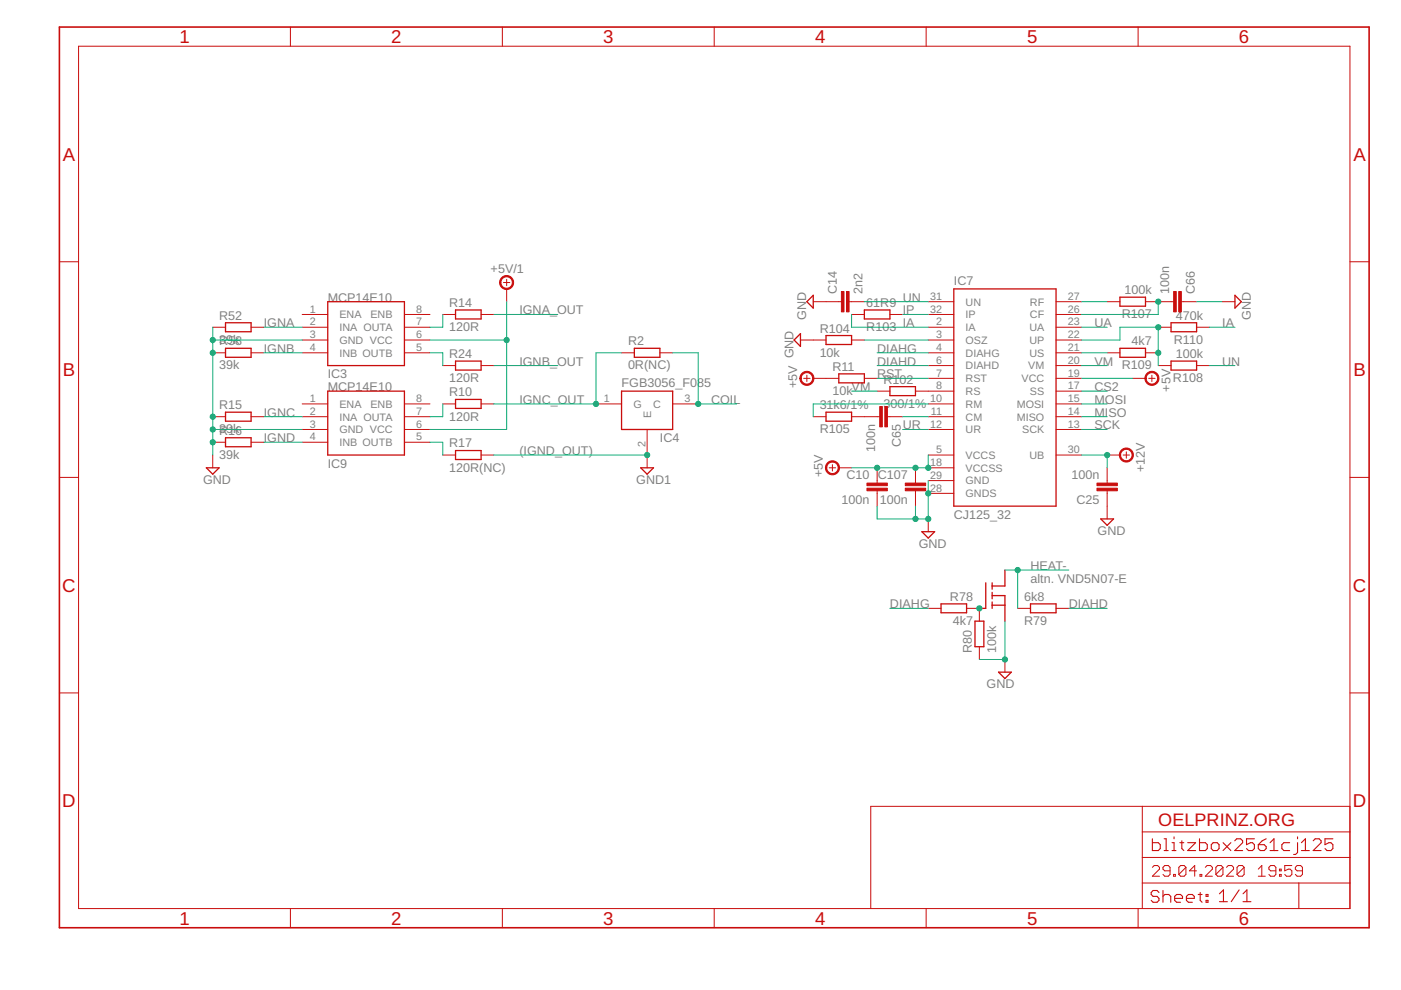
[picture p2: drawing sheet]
<svg xmlns="http://www.w3.org/2000/svg" width="297mm" height="210mm" viewBox="0 0 297 210" stroke-linecap="round" stroke-linejoin="round" font-family="sans-serif">
<g fill="none" stroke="#c90d0c" stroke-width=".21">
<path d="M16.7 9.8h269.5v182.8h-269.5zM61.6 5.7v4.1M106.5 5.7v4.1M151.4 5.7v4.1M196.4 5.7v4.1M241.3 5.7v4.1M12.6 55.5h4.1M106.7 59.9h1.4M107.4 59.2v1.4M286.2 55.5h4.1M45.1 69.4h2.7M45.1 74.8h2.7"/>
<path d="M53.2 69.4h2.7M53.2 74.8h2.7M64.1 69.4h5.4M64.1 74.8h5.4M64.1 66.7h5.4M64.1 72.1h5.4M85.7 69.4h5.5M85.7 74.8h5.5M85.7 66.7h5.5M85.7 72.1h5.5M93.9 77.5h2.7M93.9 66.7h2.7"/>
<path d="M102 77.5h2.7M102 66.7h2.7M107.4 61.3v2.7M131.8 74.8h2.7M139.9 74.8h2.7M169.7 72.1h5.4M171.1 79.5v1.4M172.4 64h6M180 64h3.3M180.6 66.7h2.7M180.6 72.1h2.7M188.7 66.7h2.7"/>
<path d="M196.8 77.5h5.4M196.8 69.4h5.4M196.8 74.8h5.4M196.8 66.7h5.4M196.8 72.1h5.4M196.8 64h5.4M223.9 77.5h5.4M223.9 69.4h5.4M223.9 74.8h5.4M223.9 66.7h5.4M223.9 72.1h5.4M223.9 64h5.4"/>
<path d="M234.7 74.8h2.7M234.7 64h2.7M242.9 74.8h2.7M242.9 64h5.9M244.2 79.5v1.4M245.6 77.5h2.7M245.6 69.4h2.7M250.5 64h3.2M253.7 77.5h2.7M253.7 69.4h2.7M259.1 64h2.7M45.1 88.3h2.7"/>
<path d="M45.1 93.8h2.7M45.1 96.5v2.7M53.2 88.3h2.7M53.2 93.8h2.7M64.1 85.6h5.4M64.1 88.3h5.4M64.1 91.1h5.4M64.1 93.8h5.4M85.7 85.6h5.5M85.7 88.3h5.5M85.7 91.1h5.5M85.7 93.8h5.5"/>
<path d="M93.9 85.6h2.7M93.9 96.5h2.7M102 85.6h2.7M102 96.5h2.7M126.4 85.6h5.4M137.2 91.1v8.1M142.6 85.6h5.4M170.4 80.2h1.3M172.4 80.2h5.4M172.4 88.3h2.7M175.8 99.2h1.4M176.5 98.5v1.4"/>
<path d="M177.8 99.2h2.8M180.6 88.3h5.9M183.3 80.2h2.7M186 99.2v3.2M186 82.9h2.7M188.2 88.3h3.2M194.1 99.2v3.2M194.1 82.9h8.1M196.8 85.6h5.4M196.8 80.2h5.4M196.8 88.3h5.4M196.8 96.5h5.4"/>
<path d="M196.8 91.1h5.4M196.8 99.2h5.4M223.9 85.6h5.4M223.9 80.2h5.4M223.9 82.9h5.4M223.9 88.3h5.4M223.9 96.5h5.4M223.9 91.1h5.4M234.7 99.2v3.2M234.7 96.5h2.7M238.1 96.5h1.4M238.8 95.8v1.4"/>
<path d="M240.2 80.2h2.7M243.5 80.2h1.4M12.6 101.2h4.1M186 104.1v3.2M194.1 104.1v3.2M196.8 101.9h5.4M196.8 104.6h5.4M196.8 110v2.7M234.7 104.1v5.9M286.2 101.2h4.1M196.8 129h2.7M204.9 129h2.7v2.7"/>
<path d="M207.6 137.1v2.7M213.1 139.8v2.7M215.8 129h2.7M223.9 129h2.7M12.6 146.9h4.1M286.2 146.9h4.1M242.2 171v21.6M242.2 176.4h44M286.2 171h-101.6v21.6M61.6 192.6v4.1M106.5 192.6v4.1M151.4 192.6v4.1"/>
<path d="M196.4 192.6v4.1M241.3 192.6v4.1M242.2 187.2h44M242.2 181.8h44M244.3 183.9l.4-.4h.7l.4 .4v.4l-1.5 1.5h1.5M248.1 184.6h-1.1l-.4-.3v-.4l.4-.4h.7l.4 .4v1.5l-.4 .4h-.7l-.4-.4M248.8 185.4h.4v.4h-.4zM251.4 183.9v1.5l-.3 .4h-.8l-.4-.4M251.4 183.9l-.3-.4h-.8l-.4 .4v1.5M251.4 183.9l-1.5 1.5M253.7 184.6h-1.5l1.1-1.1v2.3M254.4 185.4h.4v.4h-.4z"/>
<path d="M255.5 183.9l.4-.4h.8l.3 .4v.4l-1.5 1.5h1.5M259.3 183.9v1.5l-.4 .4h-.7l-.4-.4M259.3 183.9l-.4-.4h-.7l-.4 .4v1.5M259.3 183.9l-1.5 1.5M260 183.9l.4-.4h.8l.3 .4v.4l-1.5 1.5h1.5M263.8 183.9v1.5l-.4 .4h-.7l-.4-.4M263.8 183.9l-.4-.4h-.7l-.4 .4v1.5M263.8 183.9l-1.5 1.5M266.8 185.8h1.5M266.8 184.3l.7-.8v2.3M270.5 184.6h-1.1l-.4-.3v-.4l.4-.4h.8l.3 .4v1.5l-.3 .4h-.8l-.4-.4M271.3 185.4h.3v.4h-.3z"/>
<path d="M271.3 184.3h.3v.3h-.3zM273.9 183.5h-1.5v1.1l.7-.3h.4l.4 .3v.8l-.4 .4h-.7l-.4-.4M275.4 187.2v5.4M276.1 184.6h-1.1l-.4-.3v-.4l.4-.4h.8l.3 .4v1.5l-.3 .4h-.8l-.4-.4"/>
</g>
<g fill="none" stroke="#c90d0c" stroke-width=".28">
<path d="M47.8 68.4h5.4v1.9h-5.4zM47.8 73.9h5.4v1.9h-5.4zM69.5 64h16.2v13.5h-16.2zM96.6 76.6h5.4v1.9h-5.4zM96.6 65.7h5.4v1.9h-5.4zM134.5 73.9h5.4v1.9h-5.4zM169.7 70.7v2.7l-1.3-1.3zM172.4 62.6v2.7l-1.3-1.3zM175.1 71.1h5.5v1.9h-5.5zM177.8 79.3h5.5v1.9h-5.5zM183.3 65.7h5.4v1.9h-5.4zM202.2 61.3h21.7v46h-21.7z"/>
<path d="M237.4 73.9h5.5v1.9h-5.5zM237.4 63h5.5v1.9h-5.5zM248.3 76.6h5.4v1.9h-5.4zM248.3 68.4h5.4v1.9h-5.4zM261.8 62.6l1.4 1.4-1.4 1.3zM43.8 99.2h2.7l-1.4 1.3zM47.8 87.4h5.4v1.9h-5.4zM47.8 92.8h5.4v1.9h-5.4zM69.5 82.9h16.2v13.6h-16.2zM96.6 84.7h5.4v1.9h-5.4zM96.6 95.5h5.4v1.9h-5.4zM131.8 82.9h10.8v8.2h-10.8z"/>
<path d="M135.8 99.2h2.8l-1.4 1.3zM175.1 87.4h5.5v1.9h-5.5zM188.7 82h5.4v1.9h-5.4zM195.5 112.7h2.7l-1.4 1.4zM233.4 110h2.7l-1.4 1.4zM199.5 128h5.4v1.9h-5.4zM206.7 131.7h1.9v5.4h-1.9zM209 123.6v5.4h-1.4M210.4 126.3h2.7v5.4M210.4 128.3h2.7M210.4 123.6v1.3M210.4 125.6v1.4"/>
<path d="M210.4 127.6v1.4M213.1 120.9v3.3h-2.7M218.5 128h5.4v1.9h-5.4zM211.7 142.5h2.7l-1.3 1.4z"/>
</g>
<g fill="#c90d0c" stroke="#c90d0c" stroke-width=".21">
<path d="M183.8 103.5h4.3v.6h-4.3z"/>
<path d="M183.8 102.4h4.3v.6h-4.3z"/>
<path d="M232.6 102.4h4.3v.6h-4.3z"/>
<path d="M232.6 103.5h4.3v.6h-4.3z"/>
<path d="M191.9 103.5h4.4v.6h-4.4z"/>
<path d="M191.9 102.4h4.4v.6h-4.4z"/>
<path d="M186.5 86.2h.6v4.3h-.6z"/>
<path d="M187.6 86.2h.6v4.3h-.6z"/>
<path d="M248.8 61.8h.6v4.3h-.6z"/>
<path d="M249.9 61.8h.6v4.3h-.6z"/>
<path d="M179.5 61.8h.5v4.3h-.5z"/>
<path d="M178.4 61.8h.5v4.3h-.5z"/>
</g>
<g fill="#c90d0c" stroke="#c90d0c" stroke-width=".21">
<path d="M243.1 79.2a1.49 1.49 0 0 1 2.4 .2 1.49 1.49 0 0 1-.9 2.3 1.49 1.49 0 0 1-1.9-1.5h.3a1.22 1.22 0 0 1 1.8-1 1.22 1.22 0 0 1 .2 2.1 1.22 1.22 0 0 1-2-.8v-.3h-.3z" fill-rule="evenodd"/>
<path d="M175.4 98.2a1.49 1.49 0 0 1 2.4 .2 1.49 1.49 0 0 1-.9 2.2 1.49 1.49 0 0 1-1.9-1.4h.3a1.21 1.21 0 0 1 1.7-1.1 1.21 1.21 0 0 1 .3 2 1.21 1.21 0 0 1-2-.6v-.3h-.3z" fill-rule="evenodd"/>
<path d="M170 79.2a1.49 1.49 0 0 1 2.3 .2 1.49 1.49 0 0 1-.8 2.3 1.49 1.49 0 0 1-1.9-1.5h.3a1.21 1.21 0 0 1 1.7-1.1 1.21 1.21 0 0 1 .3 2 1.21 1.21 0 0 1-2-.6v-.3h-.3z" fill-rule="evenodd"/>
<path d="M106.3 58.9a1.49 1.49 0 0 1 2.4 .2 1.49 1.49 0 0 1-.9 2.3 1.49 1.49 0 0 1-1.9-1.5h.3a1.21 1.21 0 0 1 1.7-1.1 1.21 1.21 0 0 1 .3 2 1.21 1.21 0 0 1-2-.6v-.3h-.3z" fill-rule="evenodd"/>
<path d="M237.7 95.5a1.49 1.49 0 0 1 2.4 .2 1.49 1.49 0 0 1-.9 2.2 1.49 1.49 0 0 1-1.9-1.4h.3a1.22 1.22 0 0 1 1.8-1 1.22 1.22 0 0 1 .1 2 1.22 1.22 0 0 1-1.9-.7v-.3h-.3z" fill-rule="evenodd"/>
</g>
<g fill="none" stroke="#c90d0c" stroke-width=".23">
<path d="M244.3 177.8v2.5h1.3l.4-.4v-.8l-.4-.4h-1.3M246.8 177.8h.4v2.5M248.5 178.7h.4v1.6M248.9 177.4v.4M250.1 178.7h.9M250.6 178.3v1.6l.4 .4M251.8 178.7h1.7l-1.7 1.6h1.7M254.3 177.8v2.5h1.3l.4-.4v-.8l-.4-.4h-1.3M257.2 178.7h.9l.4 .4v.8l-.4 .4h-.9l-.4-.4v-.8zM259.3 178.7l1.7 1.6M261 178.7l-1.7 1.6M261.8 178.3l.4-.5h.8l.5 .5v.4l-1.7 1.6h1.7"/>
<path d="M266 177.8h-1.7v1.3l.8-.4h.4l.5 .4v.8l-.5 .4h-.8l-.4-.4M266.8 179.1h1.2l.5 .4v.4l-.5 .4h-.8l-.4-.4zM268.5 177.8l-.9 .5-.8 .8M269.3 178.7l.8-.9v2.5M273.4 178.7h-1.2l-.4 .4v.8l.4 .4h1.2M275.1 178.7v2.1l-.4 .4h-.4M275.1 177.4v.4M275.9 178.7l.9-.9v2.5M278.4 178.3l.4-.5h.9l.4 .5v.4l-1.7 1.6h1.7M282.6 177.8h-1.7v1.3l.8-.4h.5l.4 .4v.8l-.4 .4h-.9l-.4-.4M245.7 189.2l-.4-.4h-.8l-.4 .4v.5l.4 .4h.8l.4 .4v.4l-.4 .4h-.8l-.4-.4M246.6 190.1l.4-.4h.8l.4 .4v1.2"/>
<path d="M246.6 188.8v2.5M246.8 180.3h.9M248.5 180.3h.8M249 190.5h1.7v-.4l-.4-.4h-.8l-.5 .4v.8l.5 .4h.8M251.5 190.5h1.7v-.4l-.4-.4h-.8l-.5 .4v.8l.5 .4h.8M254 189.7h.9M254.5 189.2v1.7l.4 .4M255.7 189.7h.4v.4h-.4zM255.7 190.9h.4v.4h-.4zM258.6 189.5l.8-.8v2.5M258.6 191.2h1.6M262.7 188.7l-1.7 2.5"/>
<path d="M263.5 191.2h1.7M263.5 189.5l.9-.8v2.5M269.3 180.3h1.7M275.9 180.3h1.7"/>
</g>
<path d="M12.6 5.7h277.7v191h-277.7z" fill="none" stroke="#c90d0c" stroke-width=".34"/>
<g fill="none" stroke="#0dab76" stroke-width=".21">
<path d="M45.1 69.4v27.1M45.1 72.1h19M55.9 69.4h8.2M55.9 74.8h8.2M91.2 72.1h16.2M91.2 74.8h2.7v2.7M93.9 66.7v2.7h-2.7M104.7 77.5h13.6M104.7 66.7h13.6M107.4 64v27.1h-16.2M131.8 74.8h-5.4v10.8h-21.7M142.6 74.8h5.4v10.8h8.2"/>
<path d="M180.6 66.7v2.7h16.2M183.3 64h13.5M183.3 72.1h13.5M186 74.8h10.8M186 77.5h10.8M191.4 66.7h5.4M229.3 64h5.4M229.3 72.1h8.1v-2.7h8.2v8.1M229.3 69.4h5.4M229.3 74.8h5.4M229.3 77.5h5.4M245.6 64v2.7h-16.3"/>
<path d="M253.7 64h5.4M256.4 69.4h5.4M256.4 77.5h5.4M45.1 91.1h19M55.9 88.3h8.2M55.9 93.8h8.2M91.2 93.8h2.7v2.7M93.9 85.6v2.7h-2.7M104.7 96.5h32.5M180.6 82.9h5.4M186 80.2h10.8M191.4 91.1h5.4"/>
<path d="M191.4 88.3h5.4M196.8 96.5v2.7h-16.2M196.8 85.6h-24.4v2.7M229.3 91.1h5.4M229.3 80.2h10.9M229.3 96.5h5.4v2.7M229.3 88.3h5.4M229.3 85.6h5.4M229.3 82.9h5.4M194.1 107.3v2.7M196.8 101.9v8.1h-10.8v-2.7M188.7 129h8.1"/>
<path d="M213.1 131.7v8.1h-5.5M213.1 120.9h13.5M215.8 120.9v8.1M226.6 129h8.1"/>
</g>
<g fill="#0dab76" stroke="#0dab76" stroke-width=".21">
<circle cx="196.8" cy="104.6" r=".55"/>
<circle cx="194.1" cy="110" r=".55"/>
<circle cx="196.8" cy="110" r=".55"/>
<circle cx="213.1" cy="139.8" r=".55"/>
<circle cx="45.1" cy="93.8" r=".55"/>
<circle cx="45.1" cy="91.1" r=".55"/>
<circle cx="45.1" cy="74.8" r=".55"/>
<circle cx="45.1" cy="72.1" r=".55"/>
<circle cx="45.1" cy="88.3" r=".55"/>
<circle cx="196.8" cy="99.2" r=".55"/>
<circle cx="194.1" cy="99.2" r=".55"/>
<circle cx="186" cy="99.2" r=".55"/>
<circle cx="234.7" cy="96.5" r=".55"/>
<circle cx="126.4" cy="85.6" r=".55"/>
<circle cx="137.2" cy="96.5" r=".55"/>
<circle cx="245.6" cy="74.8" r=".55"/>
<circle cx="245.6" cy="69.4" r=".55"/>
<circle cx="245.6" cy="64" r=".55"/>
<circle cx="207.6" cy="129" r=".55"/>
<circle cx="215.8" cy="120.9" r=".55"/>
<circle cx="148" cy="85.6" r=".55"/>
<circle cx="107.4" cy="72.1" r=".55"/>
</g>
<g font-size="3.9" fill="#c90d0c">
<text x="38" y="9.2">1</text>
<text x="83" y="9.2">2</text>
<text x="127.9" y="9.2">3</text>
<text x="172.8" y="9.2">4</text>
<text x="217.7" y="9.2">5</text>
<text x="262.7" y="9.2">6</text>
<text x="13.3" y="34">A</text>
<text x="286.9" y="34">A</text>
<text x="13.3" y="79.8">B</text>
<text x="286.9" y="79.8">B</text>
<text x="13.2" y="125.5">C</text>
<text x="286.8" y="125.5">C</text>
<text x="13.2" y="171.2">D</text>
<text x="286.8" y="171.2">D</text>
<text x="38" y="196.1">1</text>
<text x="83" y="196.1">2</text>
<text x="127.9" y="196.1">3</text>
<text x="172.8" y="196.1">4</text>
<text x="217.7" y="196.1">5</text>
<text x="262.7" y="196.1">6</text>
</g>
<text font-size="3.8" fill="#c90d0c" x="245.6" y="175">OELPRINZ.ORG</text>
<g font-size="2.7" fill="#808080">
<text x="104" y="57.9">+5V/1</text>
<text x="69.5" y="64">MCP14E10</text>
<text x="95.2" y="65.1">R14</text>
<text x="177.4" y="62.3" transform="rotate(-90 177.4 62.3)">C14</text>
<text x="182.9" y="62.3" transform="rotate(-90 182.9 62.3)">2n2</text>
<text x="183.7" y="65.1">61R9</text>
<text x="191.4" y="64">UN</text>
<text x="202.2" y="60.4">IC7</text>
<text x="238.4" y="62.4">100k</text>
<text x="247.9" y="62.3" transform="rotate(-90 247.9 62.3)">100n</text>
<text x="253.3" y="62.3" transform="rotate(-90 253.3 62.3)">C66</text>
<text x="46.5" y="67.8">R52</text>
<text x="55.9" y="69.4">IGNA</text>
<text x="95.2" y="70.2">120R</text>
<text x="110.1" y="66.7">IGNA_OUT</text>
<text x="171" y="67.9" transform="rotate(-90 171 67.9)">GND</text>
<text x="173.8" y="70.5">R104</text>
<text x="183.7" y="70.2">R103</text>
<text x="191.4" y="66.7">IP</text>
<text x="191.4" y="69.4">IA</text>
<text x="232" y="69.4">UA</text>
<text x="237.9" y="67.5">R107</text>
<text x="249.3" y="67.8">470k</text>
<text x="259.1" y="69.4">IA</text>
<text x="265.2" y="67.9" transform="rotate(-90 265.2 67.9)">GND</text>
<text x="46.5" y="72.9">39k</text>
<text x="46.5" y="73.2">R58</text>
<text x="55.9" y="74.8">IGNB</text>
<text x="95.2" y="75.9">R24</text>
<text x="110.1" y="77.5">IGNB_OUT</text>
<text x="133.1" y="73.2">R2</text>
<text x="168.2" y="76" transform="rotate(-90 168.2 76)">GND</text>
<text x="173.8" y="75.6">10k</text>
<text x="186" y="77.5">DIAHD</text>
<text x="186" y="74.8">DIAHG</text>
<text x="232" y="77.5">VM</text>
<text x="239.9" y="73.2">4k7</text>
<text x="248.9" y="72.9">R110</text>
<text x="249.3" y="75.9">100k</text>
<text x="259.1" y="77.5">UN</text>
<text x="46.5" y="78.3">39k</text>
<text x="69.5" y="82.9">MCP14E10</text>
<text x="69.5" y="80.2">IC3</text>
<text x="95.2" y="81">120R</text>
<text x="131.8" y="82.1">FGB3056_F085</text>
<text x="133.1" y="78.3">0R(NC)</text>
<text x="169" y="82.3" transform="rotate(-90 169 82.3)">+5V</text>
<text x="176.5" y="83.7">10k</text>
<text x="176.5" y="78.6">R11</text>
<text x="180.6" y="82.9">VM</text>
<text x="186" y="80.2">RST</text>
<text x="187.3" y="81.3">R102</text>
<text x="232" y="82.9">CS2</text>
<text x="237.9" y="78.3">R109</text>
<text x="248.2" y="83" transform="rotate(-90 248.2 83)">+5V</text>
<text x="248.7" y="81">R108</text>
<text x="46.5" y="86.8">R15</text>
<text x="55.9" y="88.3">IGNC</text>
<text x="95.2" y="89.2">120R</text>
<text x="95.2" y="84">R10</text>
<text x="110.1" y="85.6">IGNC_OUT</text>
<text x="150.8" y="85.6">COIL</text>
<text x="173.8" y="86.7">31k6/1%</text>
<text x="187.3" y="86.5">3</text>
<text x="188.8" y="86.5">00/1%</text>
<text x="232" y="88.3">MISO</text>
<text x="232" y="85.6">MOSI</text>
<text x="46.5" y="91.9">39k</text>
<text x="46.5" y="92.2">R16</text>
<text x="55.9" y="93.8">IGND</text>
<text x="95.2" y="94.9">R17</text>
<text x="139.9" y="93.8">IC4</text>
<text x="173.8" y="91.9">R105</text>
<text x="185.6" y="95.9" transform="rotate(-90 185.6 95.9)">100n</text>
<text x="191" y="94.9" transform="rotate(-90 191 94.9)">C65</text>
<text x="191.4" y="91.1">UR</text>
<text x="232" y="91.1">SCK</text>
<text x="46.5" y="97.3">39k</text>
<text x="69.5" y="99.2">IC9</text>
<text x="95.2" y="100">120R(NC)</text>
<text x="110.1" y="96.5">(IGND_OUT)</text>
<text x="174.5" y="101.2" transform="rotate(-90 174.5 101.2)">+5V</text>
<text x="179.5" y="101.5">C10</text>
<text x="186.1" y="101.5">C107</text>
<text x="227.2" y="101.5">100n</text>
<text x="242.7" y="100.1" transform="rotate(-90 242.7 100.1)">+12V</text>
<text x="43.1" y="102.6">GND</text>
<text x="134.9" y="102.6">GND1</text>
<text x="178.4" y="106.9">100n</text>
<text x="186.6" y="106.9">100n</text>
<text x="228.2" y="106.9">C25</text>
<text x="202.2" y="110">CJ125_32</text>
<text x="232.7" y="113.4">GND</text>
<text x="194.8" y="116.1">GND</text>
<text x="218.5" y="123.6">altn. VND5N07-E</text>
<text x="218.5" y="120.9">HEAT-</text>
<text x="188.7" y="129">DIAHG</text>
<text x="201.4" y="127.4">R78</text>
<text x="217.1" y="127.4">6k8</text>
<text x="226.6" y="129">DIAHD</text>
<text x="202" y="132.5">4k7</text>
<text x="217.1" y="132.5">R79</text>
<text x="206.1" y="138.5" transform="rotate(-90 206.1 138.5)">R80</text>
<text x="211.2" y="138.5" transform="rotate(-90 211.2 138.5)">100k</text>
<text x="209.2" y="145.9">GND</text>
</g>
<g font-size="2.3" fill="#808080">
<text x="197.2" y="63.6">31</text>
<text x="204.7" y="64.8">UN</text>
<text x="218.4" y="64.8">RF</text>
<text x="226.4" y="63.6">27</text>
<text x="65.7" y="66.3">1</text>
<text x="65.7" y="69">2</text>
<text x="65.7" y="71.7">3</text>
<text x="72" y="67.5">ENA</text>
<text x="72" y="70.2">INA OUTA</text>
<text x="78.5" y="67.5">ENB</text>
<text x="88.2" y="71.7">6</text>
<text x="88.2" y="69">7</text>
<text x="88.2" y="66.3">8</text>
<text x="197.2" y="66.3">32</text>
<text x="198.5" y="69">2</text>
<text x="198.5" y="71.7">3</text>
<text x="204.7" y="67.5">IP</text>
<text x="204.7" y="70.2">IA</text>
<text x="218.2" y="70.2">UA</text>
<text x="218.4" y="67.5">CF</text>
<text x="226.4" y="71.7">22</text>
<text x="226.4" y="69">23</text>
<text x="226.4" y="66.3">26</text>
<text x="65.7" y="74.4">4</text>
<text x="72" y="72.9">GND VCC</text>
<text x="72" y="75.6">INB OUTB</text>
<text x="88.2" y="74.4">5</text>
<text x="198.5" y="74.4">4</text>
<text x="198.5" y="77.1">6</text>
<text x="204.7" y="72.9">OSZ</text>
<text x="204.7" y="75.6">DIAHG</text>
<text x="218.2" y="75.6">US</text>
<text x="218.2" y="72.9">UP</text>
<text x="226.4" y="77.1">20</text>
<text x="226.4" y="74.4">21</text>
<text x="198.5" y="79.8">7</text>
<text x="198.5" y="82.6">8</text>
<text x="204.7" y="78.3">DIAHD</text>
<text x="204.7" y="81">RST</text>
<text x="204.7" y="83.7">RS</text>
<text x="216.6" y="81">VCC</text>
<text x="218" y="78.3">VM</text>
<text x="218.4" y="83.7">SS</text>
<text x="226.4" y="82.6">17</text>
<text x="226.4" y="79.8">19</text>
<text x="65.7" y="85.3">1</text>
<text x="65.7" y="88">2</text>
<text x="72" y="86.5">ENA</text>
<text x="72" y="89.2">INA OUTA</text>
<text x="78.5" y="86.5">ENB</text>
<text x="88.2" y="88">7</text>
<text x="88.2" y="85.3">8</text>
<text x="128" y="85.3">1</text>
<text x="134.3" y="86.5">G</text>
<text x="138" y="88.6" transform="rotate(-90 138 88.6)">E</text>
<text x="138.5" y="86.5">C</text>
<text x="145.1" y="85.3">3</text>
<text x="197.2" y="85.3">10</text>
<text x="197.4" y="88">11</text>
<text x="204.7" y="86.5">RM</text>
<text x="204.7" y="89.2">CM</text>
<text x="215.6" y="89.2">MISO</text>
<text x="215.6" y="86.5">MOSI</text>
<text x="226.4" y="88">14</text>
<text x="226.4" y="85.3">15</text>
<text x="65.7" y="90.7">3</text>
<text x="65.7" y="93.4">4</text>
<text x="72" y="91.9">GND VCC</text>
<text x="72" y="94.6">INB OUTB</text>
<text x="88.2" y="93.4">5</text>
<text x="88.2" y="90.7">6</text>
<text x="136.8" y="94.8" transform="rotate(-90 136.8 94.8)">2</text>
<text x="197.2" y="90.7">12</text>
<text x="204.7" y="91.9">UR</text>
<text x="216.7" y="91.9">SCK</text>
<text x="226.4" y="90.7">13</text>
<text x="197.2" y="101.5">29</text>
<text x="197.2" y="98.8">18</text>
<text x="198.5" y="96.1">5</text>
<text x="204.7" y="97.3">VCCS</text>
<text x="204.7" y="100">VCCSS</text>
<text x="218.2" y="97.3">UB</text>
<text x="226.4" y="96.1">30</text>
<text x="197.2" y="104.2">28</text>
<text x="204.7" y="102.7">GND</text>
<text x="204.7" y="105.4">GNDS</text>
</g>
</svg>
